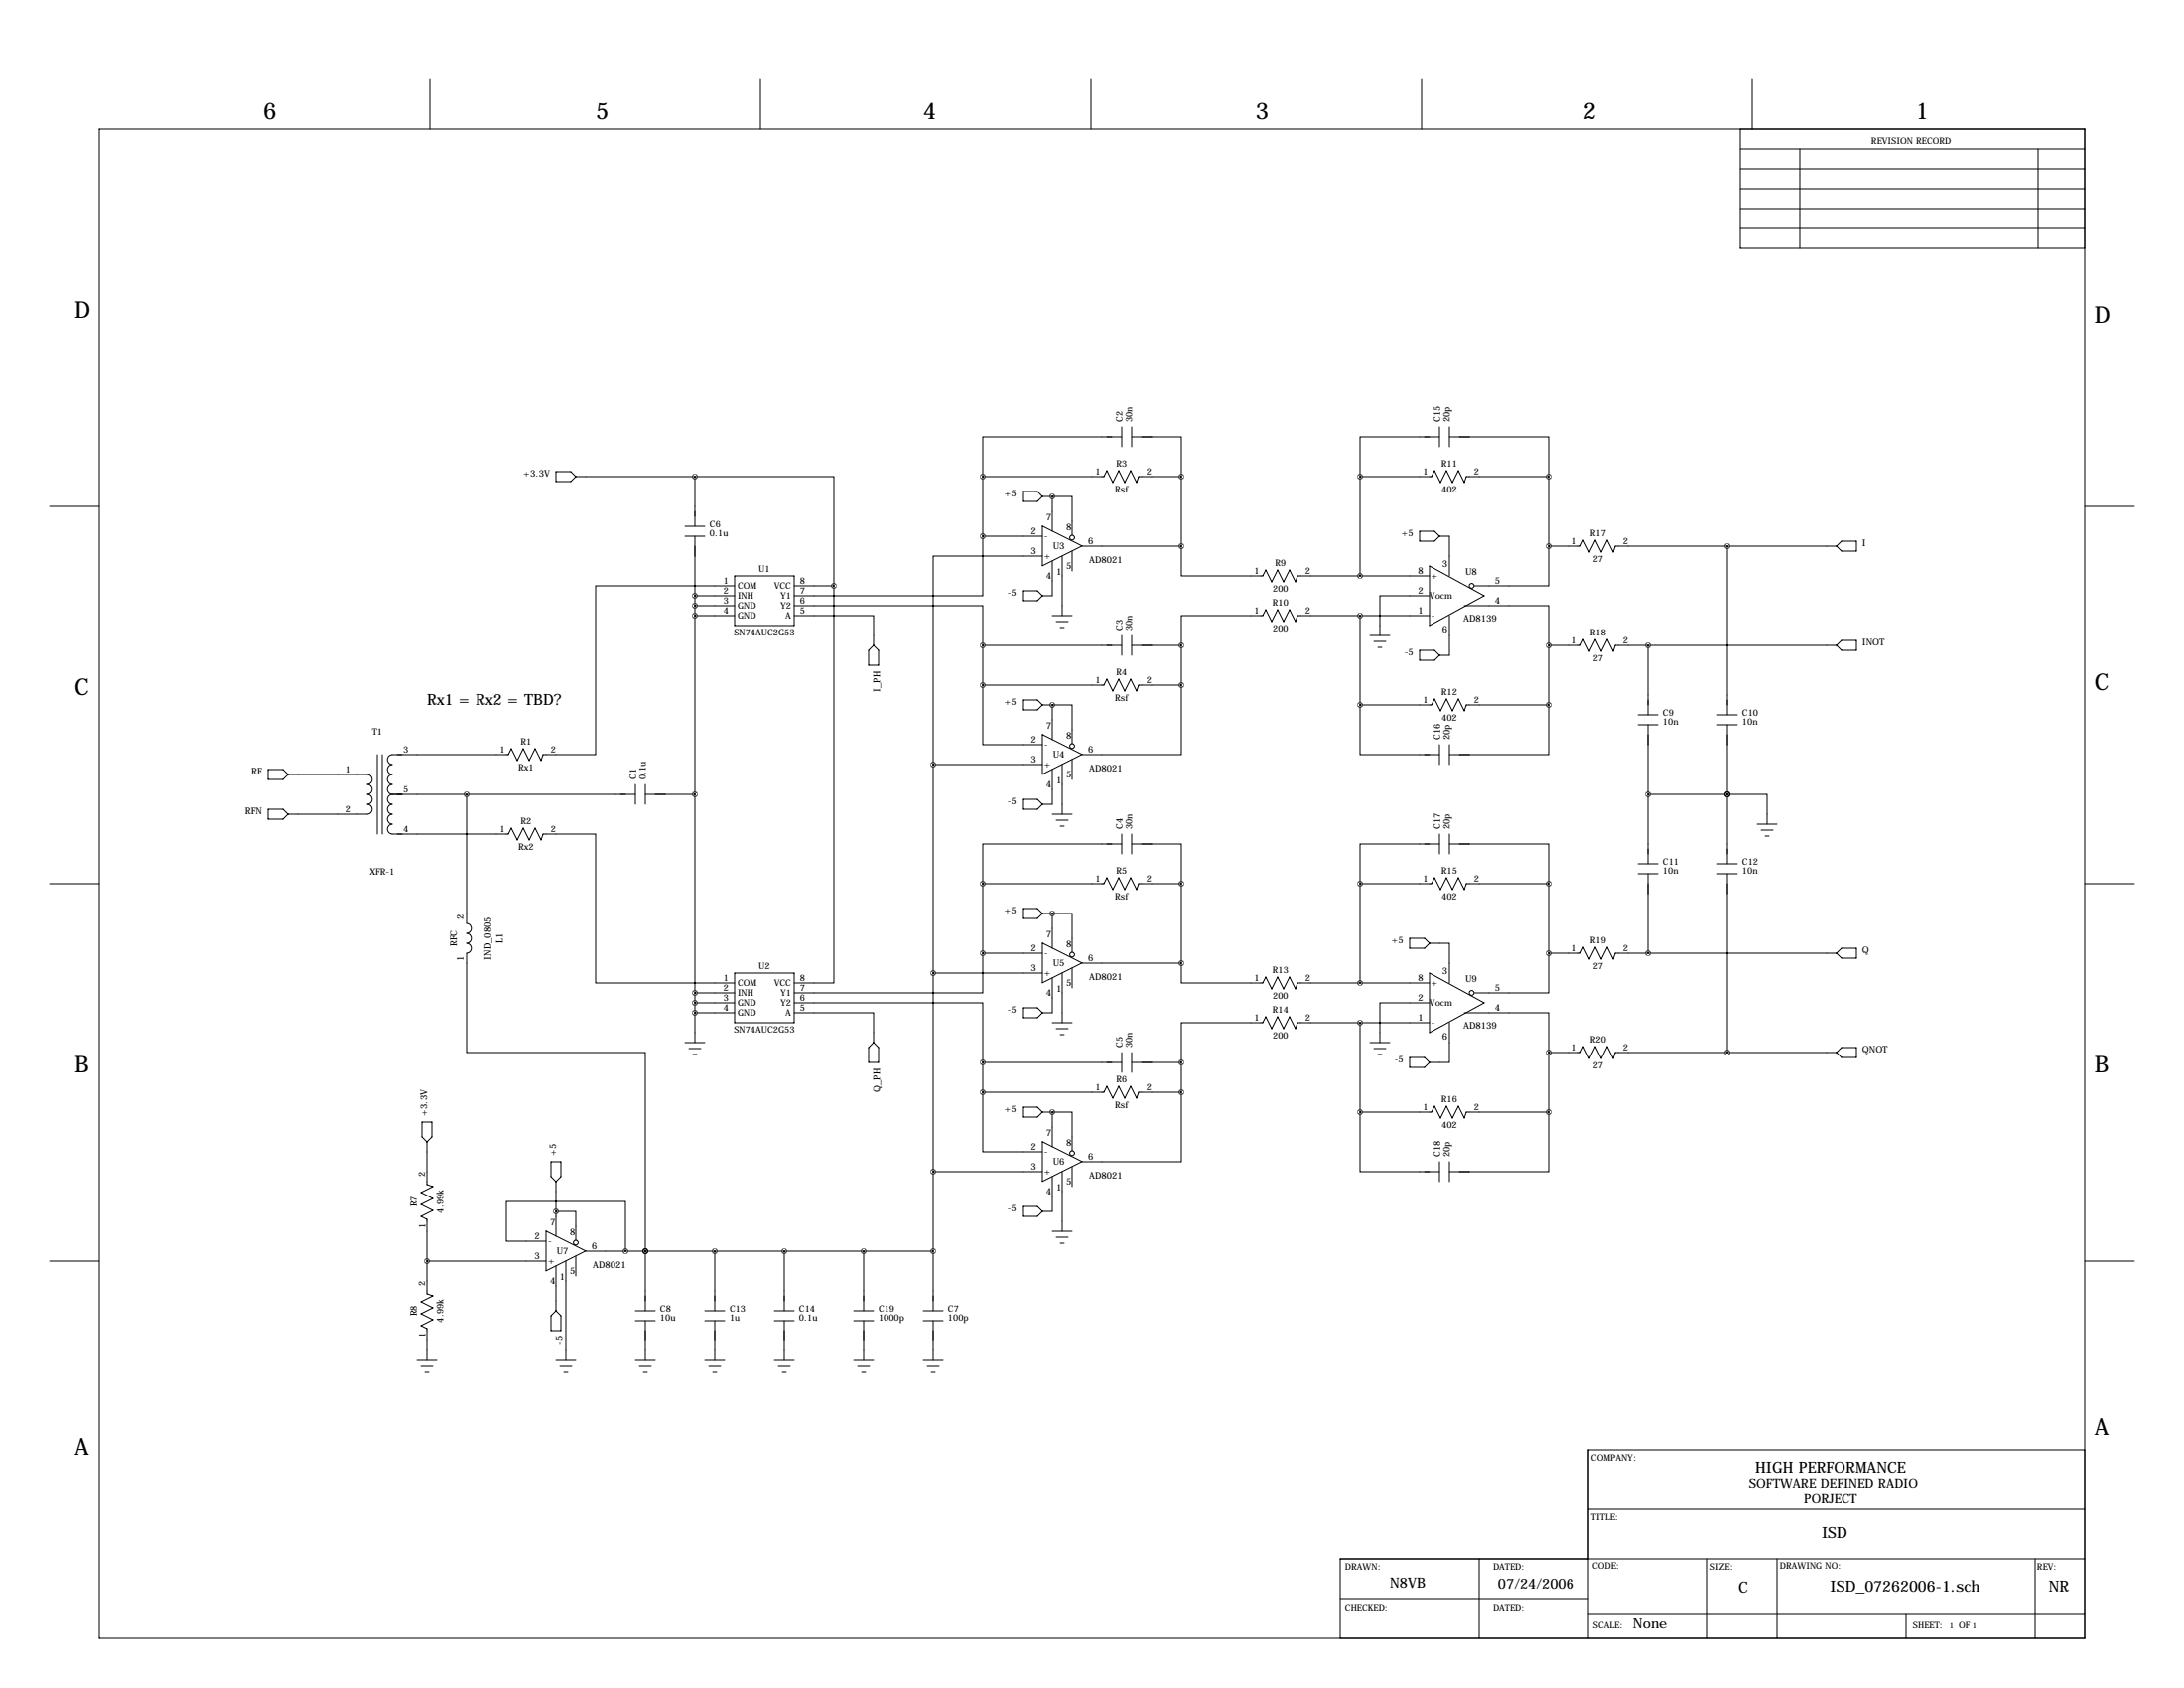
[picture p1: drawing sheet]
<svg xmlns="http://www.w3.org/2000/svg" width="559mm" height="432mm" viewBox="0 0 559 432" stroke-linecap="round" stroke-linejoin="round" font-family="sans-serif">
<g fill="none" stroke="#000" stroke-width=".25">
<path d="M25.4 33h508v386.1h-508zM110 20.3v12.7M194.6 20.3v12.7M279.1 20.3v12.7M363.7 20.3v12.7M445.3 33v30.5h88.1M445.3 38.1h88.1M448.3 20.3v12.7M460.5 38.1v25.4M521.5 38.1v25.4M445.3 58.4h88.1M445.3 53.3h88.1"/>
<path d="M445.3 43.2h88.1M445.3 48.3h88.1M287 111.8h-35.5v10.1M287 109.2v5.1M289.6 111.8h12.7v10.1M289.6 109.2v5.1M368.3 111.8h-20.3v10.1M368.3 109.2v5.1M370.8 111.8h25.4v10.1M370.8 109.2v5.1M12.7 129.5h12.7M142.2 120.6h3.8l1.3 1.3-1.3 1.3h-3.8z"/>
<path d="M147.3 121.9h30.5M175.3 137.2h5M175.3 134.6h5M177.8 121.9h35.6v28M177.8 121.9v12.7M177.8 137.2v129.5M251.5 137.2v15.2h-48.3M251.5 137.2h15.2M251.5 121.9h30.9l.8-1.5 1.5 3 1.6-3 1.5 3 1.5-3 1.5 3 .5-1.5h11M251.5 121.9v15.3M261.6 125.7h3.8l1.3 1.3-1.3 1.3h-3.8zM266.7 134.6l10.2 5-10.2 5.1z"/>
<path d="M266.7 127h2.5M269.2 127h.1M269.2 127h5.1v9.9M269.2 127v8.9M276.9 139.7h25.4M302.3 139.7v7.6h20.8l.7-1.5 1.6 3 1.5-3 1.5 3 1.5-3 1.6 3 .5-1.5h33.8M302.3 121.9v17.8M348 121.9h18.3l.7-1.5 1.6 3 1.5-3 1.5 3 1.5-3 1.5 3 .6-1.5h21M348 121.9v25.4M363.2 135.9h3.8l1.3 1.3-1.3 1.2h-3.8zM368.3 137.2h2.5v10.1M396.2 139.7v10.2h-19"/>
<path d="M396.2 139.7h8.2l.7-1.5 1.6 3 1.5-3 1.5 3 1.5-3 1.5 3 .6-1.5h56.6M396.2 121.9v17.8M442 139.7v43.2M471.2 138.4h3.8v2.6h-3.8l-1.3-1.3zM533.4 129.5h12.7M177.8 152.4h10.2M177.8 154.9h10.2M177.8 157.5h10.2M188 149.9h-35.6v43.1h-13.5l-.5 1.6-1.5-3.1-1.5 3.1-1.5-3.1-1.6 3.1-1.5-3.1-.8 1.5h-29.7a1.27 1.27 0 0 0-1.2 1.3 1.27 1.27 0 0 0 1.2 1.3 1.27 1.27 0 0 0-1.2 1.3 1.27 1.27 0 0 0 1.2 1.2 1.27 1.27 0 0 0-1.2 1.3 1.27 1.27 0 0 0 1.2 1.3 1.27 1.27 0 0 0-1.2 1.2 1.27 1.27 0 0 0 1.2 1.3M188 147.3h15.2v12.7h-15.2zM203.2 154.9h48.3v10.2M203.2 157.5h20.3v7.6"/>
<path d="M203.2 149.9h10.2M213.4 149.9v101.6h-10.2M261.6 151.1h3.8l1.3 1.3-1.3 1.3h-3.8zM266.7 142.2h-27.9v53.4M269.2 143.5v8.9h-2.5M269.2 157.5h5.1M270.3 159h3M271.8 142.2v15.3M274.3 141v5M348 157.5v22.8M365.8 157.5h-33.8l-.5 1.5-1.6-3-1.5 3-1.5-3-1.5 3-1.6-3-.7 1.5h-20.8v7.6M365.8 152.4h-12.7v10.2"/>
<path d="M365.8 144.8l13.9 7.6-13.9 7.6zM370.8 157.5v10.1h-2.5M374.6 154.9h21.6v10.2M223.5 165.1l1.3 1.3v3.8h-2.6v-3.8zM251.5 175.3v15.2h15.2M251.5 175.3h30.9l.8-1.6 1.5 3.1 1.6-3.1 1.5 3.1 1.5-3.1 1.5 3.1 .5-1.5h11M251.5 165.1h35.5M251.5 165.1v10.2M261.6 179.1h3.8l1.3 1.2-1.3 1.3h-3.8zM271.3 160.5h1M287 162.6v5M289.6 162.6v5"/>
<path d="M289.6 165.1h12.7M302.3 175.3v17.7h-25.4M302.3 165.1v10.2M350.5 162.6h5.1M351.5 164.1h3.1M352.6 165.6h1M363.2 166.4h3.8l1.3 1.2-1.3 1.3h-3.8zM396.2 165.1h8.2l.7-1.5 1.6 3 1.5-3 1.5 3 1.5-3 1.5 3 .6-1.5h56.6M396.2 165.1v15.2M421.6 165.1v17.8M469.9 165.1l1.3-1.3h3.8v2.6h-3.8zM68.6 196.8h3.8l1.3 1.3-1.3 1.3h-3.8z"/>
<path d="M73.7 198.1h20.3a1.27 1.27 0 0 1 1.2 1.3 1.27 1.27 0 0 1-1.2 1.3 1.27 1.27 0 0 1 1.2 1.2 1.27 1.27 0 0 1-1.2 1.3 1.27 1.27 0 0 1 1.2 1.3 1.27 1.27 0 0 1-1.2 1.2 1.27 1.27 0 0 1 1.2 1.3 1.27 1.27 0 0 1-1.2 1.3h-20.3M96.5 193v20.4M97.8 193v20.4M238.8 195.6h27.9M238.8 195.6v139.7M266.7 187.9l10.2 5.1-10.2 5.1zM266.7 180.3h2.5M269.2 180.3h.1M269.2 180.3h5.1v9.9M269.2 180.3v8.9M269.2 196.8v8.9h-2.5M271.8 195.6v12.7"/>
<path d="M274.3 194.3v5.1M348 180.3v12.7h20.3M348 180.3h18.3l.7-1.5 1.6 3.1 1.5-3.1 1.5 3.1 1.5-3.1 1.5 3.1 .6-1.6h21M368.3 190.5v5.1M370.8 190.5v5.1M396.2 180.3v12.7h-25.4M419.1 182.9h5.1M419.1 185.4h5.1M421.6 185.4v35.6M439.4 182.9h5.1M439.4 185.4h5.1M442 185.4v35.6"/>
<path d="M68.6 207h3.8l1.3 1.3-1.3 1.2h-3.8zM100.3 203.2a1.27 1.27 0 0 0-1.2 1.3 1.27 1.27 0 0 0 1.2 1.2 1.27 1.27 0 0 0-1.2 1.3 1.27 1.27 0 0 0 1.2 1.3 1.27 1.27 0 0 0-1.2 1.2 1.27 1.27 0 0 0 1.2 1.3 1.27 1.27 0 0 0-1.2 1.3 1.27 1.27 0 0 0 1.2 1.3h29.7l.8-1.6 1.5 3.1 1.6-3.1 1.5 3.1 1.5-3.1 1.5 3.1 .5-1.5h13.5v38.1h35.6M100.3 203.2h62.3M119.4 203.2v33a1.27 1.27 0 0 1 1.2 1.3 1.27 1.27 0 0 1-1.2 1.3 1.27 1.27 0 0 1 1.2 1.2 1.27 1.27 0 0 1-1.2 1.3 1.27 1.27 0 0 1 1.2 1.3 1.27 1.27 0 0 1-1.2 1.2v25.4h45.7v50.8M162.6 200.7v5M165.1 203.2h12.7M165.1 200.7v5M261.6 204.5h3.8l1.3 1.2-1.3 1.3h-3.8zM269.2 208.3h5.1M270.3 209.8h3M271.3 211.3h1M287 215.9h-35.5v10.2"/>
<path d="M287 213.4v5M289.6 215.9h12.7v10.2M289.6 213.4v5M368.3 215.9h-20.3v10.2M368.3 213.4v5M370.8 215.9h25.4v10.2M370.8 213.4v5M421.6 203.2h20.4M442 203.2h.1M442 203.2h10.1v7.6M449.6 210.8h5.1M450.6 212.3h3"/>
<path d="M451.6 213.9h1M12.7 226.1h12.7M251.5 226.1h30.9l.8-1.6 1.5 3.1 1.6-3.1 1.5 3.1 1.5-3.1 1.5 3.1 .5-1.5h11M251.5 226.1v17.7M261.6 232.4h3.8l1.3 1.3-1.3 1.2h-3.8zM266.7 233.7h2.5M269.2 233.7h.1M269.2 233.7h5.1v9.9M269.2 233.7v8.9M302.3 226.1v20.3M348 226.1h18.3l.7-1.6 1.6 3.1 1.5-3.1 1.5 3.1 1.5-3.1 1.5 3.1 .6-1.5h21M348 226.1v25.4"/>
<path d="M396.2 226.1v17.7M419.1 221h5.1M419.1 223.5h5.1M421.6 223.5v20.3M439.4 221h5.1M439.4 223.5h5.1M442 223.5v45.7M533.4 226.1h12.7M177.8 254h10.2M177.8 256.5h10.2M177.8 259.1h10.2M188 248.9h15.2v12.7h-15.2z"/>
<path d="M203.2 256.5h48.3v15.3M203.2 259.1h20.3v7.6M238.8 248.9h27.9M251.5 243.8v10.2h-48.3M251.5 243.8h15.2M261.6 257.8h3.8l1.3 1.3-1.3 1.2h-3.8zM266.7 241.2l10.2 5.1-10.2 5.1zM269.2 250.2v8.9h-2.5M271.8 248.9v12.7M274.3 247.6v5.1M276.9 246.4h25.4M302.3 246.4v5.1h20.8l.7-1.6 1.6 3.1 1.5-3.1 1.5 3.1 1.5-3.1 1.6 3.1 .5-1.5h33.8"/>
<path d="M360.7 240h3.8l1.3 1.3-1.3 1.3h-3.8zM365.8 241.3h5v10.2M365.8 256.5h-12.7v10.2M365.8 248.9l13.9 7.6-13.9 7.7zM374.6 259.1h21.6v10.1M396.2 243.8v10.2h-19M396.2 243.8h8.2l.7-1.5 1.6 3.1 1.5-3.1 1.5 3.1 1.5-3.1 1.5 3.1 .6-1.6h56.6M471.2 242.6h3.8v2.5h-3.8l-1.3-1.3zM175.3 266.7h5M176.3 268.2h3M177.3 269.7h1M223.5 266.7l1.3 1.3v3.8h-2.6v-3.8z"/>
<path d="M251.5 279.4v15.2h15.2M251.5 279.4h30.9l.8-1.5 1.5 3 1.6-3 1.5 3 1.5-3 1.5 3 .5-1.5h11M251.5 271.8h35.5M251.5 271.8v7.6M269.2 261.6h5.1M270.3 263.1h3M271.3 264.7h1M287 269.2v5.1M289.6 269.2v5.1M289.6 271.8h12.7M302.3 279.4v17.8h-25.4M302.3 271.8v7.6"/>
<path d="M348 261.6v22.9M350.5 266.7h5.1M351.5 268.2h3.1M352.6 269.7h1M360.7 270.5h3.8l1.3 1.3-1.3 1.2h-3.8zM365.8 261.6h-33.8l-.5 1.5-1.6-3-1.5 3-1.5-3-1.5 3-1.6-3-.7 1.5h-20.8v10.2M370.8 261.6v10.2h-5M396.2 269.2h8.2l.7-1.5 1.6 3.1 1.5-3.1 1.5 3.1 1.5-3.1 1.5 3.1 .6-1.6h56.6M396.2 269.2v15.3M471.2 268h3.8v2.5h-3.8l-1.3-1.3zM107.9 287h2.6v3.8l-1.3 1.3-1.3-1.3zM109.2 292.1v10.9l1.5 .5-3 1.6 3 1.5-3 1.5 3 1.5-3 1.5 1.5 .8v19.1l1.5 .5-3 1.5 3 1.5-3 1.5 3 1.6-3 1.5 1.5 .8v8.1"/>
<path d="M141 297.2h2.5v3.8l-1.3 1.3-1.2-1.3zM238.8 299.7h27.9M261.6 283.2h3.8l1.3 1.3-1.3 1.3h-3.8zM266.7 292l10.2 5.1-10.2 5.1zM266.7 284.5h2.5M269.2 284.5h.1M269.2 284.5h5.1v9.9M269.2 284.5v8.9M271.8 299.7v15.3M274.3 298.4v5.1M348 284.5v15.2h20.3M348 284.5h18.3l.7-1.5 1.6 3 1.5-3 1.5 3 1.5-3 1.5 3 .6-1.5h21"/>
<path d="M368.3 297.2v5.1M370.8 297.2v5.1M396.2 284.5v15.2h-25.4M139.7 317.5h-10.2v-10.2h30.5v12.7M139.7 314.9l10.2 5.1-10.2 5.1zM142.2 309.9h5.1v7.3M142.2 302.3v13.9M261.6 308.6h3.8l1.3 1.3-1.3 1.2h-3.8zM269.2 301v8.9h-2.5M269.2 315h5.1M270.3 316.5h3M271.3 318h1"/>
<path d="M12.7 322.6h12.7M109.2 322.6h30.5M142.2 323.8v11.5M142.2 335.3l1.3 1.2v3.9h-2.5v-3.9zM144.8 322.6v25.4M147.3 321.3v5.1M149.9 320h88.9M162.6 335.3h5M162.6 337.8h5M165.1 320h.1M165.1 320v15.3M165.1 337.8v10.2"/>
<path d="M180.3 335.3h5.1M180.3 337.8h5.1M182.9 320v15.3M182.9 337.8v10.2M198.1 335.3h5.1M198.1 337.8h5.1M200.7 320v15.3M200.7 337.8v10.2M218.4 335.3h5.1M218.4 337.8h5.1M221 320v15.3M221 337.8v10.2"/>
<path d="M236.2 335.3h5.1M236.2 337.8h5.1M238.8 337.8v10.2M533.4 322.6h12.7M106.7 348h5.1M107.7 349.5h3M108.7 351h1M142.2 348h5.1M143.3 349.5h3M144.3 351h1M162.6 348h5M163.6 349.5h3"/>
<path d="M164.6 351h1M180.3 348h5.1M181.4 349.5h3M182.4 351h1M198.1 348h5.1M199.1 349.5h3.1M200.2 351h1M218.4 348h5.1M219.5 349.5h3M220.5 351h1M236.2 348h5.1M237.2 349.5h3.1"/>
<path d="M238.3 351h1M533.4 370.8h-127v48.3M378.5 398.8v20.3M406.4 386.1h127M436.9 398.8v20.3M454.7 398.8v20.3M520.7 398.8v20.3M533.4 398.8h-190.5v20.3M342.9 408.9h63.5M406.4 412.7h127M487.7 412.7v6.4"/>
<circle cx="274.3" cy="137.5" r=".61"/>
<circle cx="376.5" cy="149.9" r=".61"/>
<circle cx="274.3" cy="190.9" r=".61"/>
<circle cx="274.3" cy="244.2" r=".61"/>
<circle cx="376.5" cy="254" r=".61"/>
<circle cx="274.3" cy="295" r=".61"/>
<circle cx="147.3" cy="317.9" r=".61"/>
</g>
<path d="M213.3 149.9a.05 .05 0 0 0 .1 0 .05 .05 0 0 0-.1 0zM251.4 137.2a.05 .05 0 0 0 .1 0 .05 .05 0 0 0-.1 0zM251.4 121.9a.05 .05 0 0 0 .1 0 .05 .05 0 0 0-.1 0zM302.2 121.9a.05 .05 0 0 0 .1 0 .05 .05 0 0 0-.1 0zM251.4 165.1a.05 .05 0 0 0 .1 0 .05 .05 0 0 0-.1 0zM251.4 175.3a.05 .05 0 0 0 .1 0 .05 .05 0 0 0-.1 0zM302.2 175.3a.05 .05 0 0 0 .1 0 .05 .05 0 0 0-.1 0zM251.4 226.1a.05 .05 0 0 0 .1 0 .05 .05 0 0 0-.1 0zM302.2 226.1a.05 .05 0 0 0 .1 0 .05 .05 0 0 0-.1 0zM251.4 279.4a.05 .05 0 0 0 .1 0 .05 .05 0 0 0-.1 0zM302.2 279.4a.05 .05 0 0 0 .1 0 .05 .05 0 0 0-.1 0zM251.4 271.8a.05 .05 0 0 0 .1 0 .05 .05 0 0 0-.1 0zM238.7 195.6a.05 .05 0 0 0 .1 0 .05 .05 0 0 0-.1 0zM238.7 299.7a.05 .05 0 0 0 .1 0 .05 .05 0 0 0-.1 0zM119.3 203.2a.05 .05 0 0 0 .1 0 .05 .05 0 0 0-.1 0zM109.2 322.6a.05 .05 0 0 0 .1 0 .05 .05 0 0 0-.1 0zM160 320a.05 .05 0 0 0 .1 0 .05 .05 0 0 0-.1 0zM238.7 320a.05 .05 0 0 0 .1 0 .05 .05 0 0 0-.1 0zM302.2 139.7a.05 .05 0 0 0 .1 0 .05 .05 0 0 0-.1 0zM302.2 165.1a.05 .05 0 0 0 .1 0 .05 .05 0 0 0-.1 0zM347.9 147.3a.05 .05 0 0 0 .1 0 .05 .05 0 0 0-.1 0zM347.9 157.5a.05 .05 0 0 0 .1 0 .05 .05 0 0 0-.1 0zM347.9 251.5a.05 .05 0 0 0 .1 0 .05 .05 0 0 0-.1 0zM347.9 261.6a.05 .05 0 0 0 .1 0 .05 .05 0 0 0-.1 0zM302.2 246.4a.05 .05 0 0 0 .1 0 .05 .05 0 0 0-.1 0zM302.2 271.8a.05 .05 0 0 0 .1 0 .05 .05 0 0 0-.1 0zM396.2 139.7a.05 .05 0 0 0 .1 0 .05 .05 0 0 0-.1 0zM396.2 165.1a.05 .05 0 0 0 .1 0 .05 .05 0 0 0-.1 0zM396.2 243.8a.05 .05 0 0 0 .1 0 .05 .05 0 0 0-.1 0zM396.2 269.2a.05 .05 0 0 0 .1 0 .05 .05 0 0 0-.1 0zM421.6 203.2a.05 .05 0 0 0 .1 0 .05 .05 0 0 0-.1 0zM441.9 203.2a.05 .05 0 0 0 .1 0 .05 .05 0 0 0-.1 0zM441.9 203.2a.05 .05 0 0 0 .1 0 .05 .05 0 0 0-.1 0zM200.6 320a.05 .05 0 0 0 .1 0 .05 .05 0 0 0-.1 0zM441.9 139.7a.05 .05 0 0 0 .1 0 .05 .05 0 0 0-.1 0zM421.6 165.1a.05 .05 0 0 0 .1 0 .05 .05 0 0 0-.1 0zM421.6 243.8a.05 .05 0 0 0 .1 0 .05 .05 0 0 0-.1 0zM441.9 269.2a.05 .05 0 0 0 .1 0 .05 .05 0 0 0-.1 0zM347.9 284.5a.05 .05 0 0 0 .1 0 .05 .05 0 0 0-.1 0zM396.2 284.5a.05 .05 0 0 0 .1 0 .05 .05 0 0 0-.1 0zM396.2 226.1a.05 .05 0 0 0 .1 0 .05 .05 0 0 0-.1 0zM347.9 226.1a.05 .05 0 0 0 .1 0 .05 .05 0 0 0-.1 0zM347.9 180.3a.05 .05 0 0 0 .1 0 .05 .05 0 0 0-.1 0zM396.2 180.3a.05 .05 0 0 0 .1 0 .05 .05 0 0 0-.1 0zM347.9 121.9a.05 .05 0 0 0 .1 0 .05 .05 0 0 0-.1 0zM396.2 121.9a.05 .05 0 0 0 .1 0 .05 .05 0 0 0-.1 0zM220.9 320a.05 .05 0 0 0 .1 0 .05 .05 0 0 0-.1 0zM269.2 127a.05 .05 0 0 0 .1 0 .05 .05 0 0 0-.1 0zM269.2 180.3a.05 .05 0 0 0 .1 0 .05 .05 0 0 0-.1 0zM238.7 248.9a.05 .05 0 0 0 .1 0 .05 .05 0 0 0-.1 0zM251.4 243.8a.05 .05 0 0 0 .1 0 .05 .05 0 0 0-.1 0zM269.2 233.7a.05 .05 0 0 0 .1 0 .05 .05 0 0 0-.1 0zM269.2 284.5a.05 .05 0 0 0 .1 0 .05 .05 0 0 0-.1 0zM182.8 320a.05 .05 0 0 0 .1 0 .05 .05 0 0 0-.1 0zM142.2 309.9a.05 .05 0 0 0 .1 0 .05 .05 0 0 0-.1 0z" fill="#000" stroke="#000" stroke-width="1.3"/>
<g font-size="5.9">
<text x="67.3" y="30.5">6</text>
<text x="152.4" y="30.5">5</text>
<text x="236.2" y="30.5">4</text>
<text x="321.3" y="30.5">3</text>
<text x="405.1" y="30.5">2</text>
<text x="490.2" y="30.5">1</text>
<text x="19" y="81.3">D</text>
<text x="535.9" y="82.6">D</text>
<text x="19" y="177.8">C</text>
<text x="535.9" y="176.5">C</text>
<text x="19" y="274.3">B</text>
<text x="535.9" y="274.3">B</text>
<text x="535.9" y="367">A</text>
<text x="19" y="372.1">A</text>
</g>
<g font-size="4">
<text x="109.2" y="180.3">Rx1 = Rx2 = TBD?</text>
<text x="449.1" y="376.7">HIGH PERFORMANCE</text>
<text x="466.1" y="393.6">ISD</text>
<text x="444.8" y="407.5">C</text>
<text x="468.3" y="407.3">ISD_07262006-1.sch</text>
<text x="524.2" y="407.3">NR</text>
</g>
<g font-size="3.6">
<text x="355.6" y="406.1">N8VB</text>
<text x="383.3" y="406.4">07/24/2006</text>
<text x="417.8" y="416.6">None</text>
</g>
<g font-size="3.3">
<text x="447.5" y="380.6">SOFTWARE DEFINED RADIO</text>
<text x="461.6" y="384.6">PORJECT</text>
</g>
<g font-size="2.4">
<text x="133.9" y="121.9">+3.3V</text>
<text x="257" y="127">+5</text>
<text x="263.8" y="136.7">2</text>
<text x="267.2" y="137.9">-</text>
<text x="267.7" y="133.1">7</text>
<text x="272.8" y="135.6">8</text>
<text x="358.6" y="137.2">+5</text>
<text x="263.8" y="141.7">3</text>
<text x="267.2" y="143.1">+</text>
<text x="269.4" y="140.5">U3</text>
<text x="278.4" y="139.2">6</text>
<text x="278.7" y="143.9">AD8021</text>
<text x="476.5" y="139.7">I</text>
<text x="267.7" y="148">4</text>
<text x="270.3" y="146.9">1</text>
<text x="272.8" y="145.4">5</text>
<text x="362.9" y="146.8">8</text>
<text x="369.1" y="145">3</text>
<text x="374.9" y="147.1">U8</text>
<text x="382.5" y="149.4">5</text>
<text x="257.8" y="152.4">-5</text>
<text x="362.9" y="151.9">2</text>
<text x="382.5" y="154.4">4</text>
<text x="362.9" y="157">1</text>
<text x="369.1" y="161.7">6</text>
<text x="374.4" y="158.9">AD8139</text>
<text x="359.4" y="167.6">-5</text>
<text x="476.5" y="165.1">INOT</text>
<text x="225.2" y="177" transform="rotate(-90 225.2 177)">I_PH</text>
<text x="257" y="180.3">+5</text>
<text x="263.8" y="190">2</text>
<text x="267.2" y="191.3">-</text>
<text x="267.7" y="186.4">7</text>
<text x="272.8" y="189">8</text>
<text x="263.8" y="195.1">3</text>
<text x="267.2" y="196.4">+</text>
<text x="269.4" y="193.9">U4</text>
<text x="278.4" y="192.5">6</text>
<text x="278.7" y="197.2">AD8021</text>
<text x="64.3" y="198.1">RF</text>
<text x="267.7" y="201.3">4</text>
<text x="270.3" y="200.3">1</text>
<text x="272.8" y="198.8">5</text>
<text x="62.7" y="208.3">RFN</text>
<text x="257.8" y="205.7">-5</text>
<text x="257" y="233.7">+5</text>
<text x="118.6" y="235.2" transform="rotate(-90 118.6 235.2)">2</text>
<text x="267.7" y="239.8">7</text>
<text x="116.8" y="242.1" transform="rotate(-90 116.8 242.1)">RFC</text>
<text x="118.6" y="246" transform="rotate(-90 118.6 246)">1</text>
<text x="125.7" y="245.5" transform="rotate(-90 125.7 245.5)">IND_0805</text>
<text x="128.7" y="241.3" transform="rotate(-90 128.7 241.3)">L1</text>
<text x="263.8" y="243.3">2</text>
<text x="267.2" y="244.6">-</text>
<text x="272.8" y="242.3">8</text>
<text x="278.4" y="245.9">6</text>
<text x="356" y="241.3">+5</text>
<text x="476.5" y="243.8">Q</text>
<text x="263.8" y="248.4">3</text>
<text x="267.2" y="249.7">+</text>
<text x="269.4" y="247.2">U5</text>
<text x="278.7" y="250.6">AD8021</text>
<text x="362.9" y="251">8</text>
<text x="369.1" y="249.2">3</text>
<text x="374.9" y="251.2">U9</text>
<text x="267.7" y="254.6">4</text>
<text x="270.3" y="253.6">1</text>
<text x="272.8" y="252.1">5</text>
<text x="362.9" y="256">2</text>
<text x="382.5" y="253.5">5</text>
<text x="257.8" y="259.1">-5</text>
<text x="362.9" y="261.1">1</text>
<text x="374.4" y="263">AD8139</text>
<text x="382.5" y="258.6">4</text>
<text x="369.1" y="265.8">6</text>
<text x="476.5" y="269.2">QNOT</text>
<text x="356.8" y="271.8">-5</text>
<text x="225.2" y="279.4" transform="rotate(-90 225.2 279.4)">Q_PH</text>
<text x="109.2" y="285.5" transform="rotate(-90 109.2 285.5)">+3.3V</text>
<text x="257" y="284.5">+5</text>
<text x="267.7" y="290.6">7</text>
<text x="272.8" y="293.1">8</text>
<text x="142.2" y="295.7" transform="rotate(-90 142.2 295.7)">+5</text>
<text x="263.8" y="294.1">2</text>
<text x="263.8" y="299.2">3</text>
<text x="267.2" y="295.4">-</text>
<text x="269.4" y="298">U6</text>
<text x="278.4" y="296.7">6</text>
<text x="267.2" y="300.5">+</text>
<text x="267.7" y="305.4">4</text>
<text x="270.3" y="304.4">1</text>
<text x="272.8" y="302.9">5</text>
<text x="278.7" y="301.4">AD8021</text>
<text x="257.8" y="309.9">-5</text>
<text x="136.8" y="317">2</text>
<text x="140.7" y="313.4">7</text>
<text x="145.8" y="316">8</text>
<text x="136.8" y="322.1">3</text>
<text x="140.2" y="323.4">+</text>
<text x="140.2" y="318.3">-</text>
<text x="142.4" y="320.9">U7</text>
<text x="151.4" y="319.5">6</text>
<text x="140.7" y="328.3">4</text>
<text x="143.3" y="327.3">1</text>
<text x="145.8" y="325.8">5</text>
<text x="151.7" y="324.2">AD8021</text>
<text x="143.9" y="344.2" transform="rotate(-90 143.9 344.2)">-5</text>
</g>
<g font-size="2.3">
<text x="478.8" y="36.8">REVISION RECORD</text>
<text x="287.3" y="108" transform="rotate(-90 287.3 108)">C2</text>
<text x="289.6" y="108" transform="rotate(-90 289.6 108)">30n</text>
<text x="368.6" y="108" transform="rotate(-90 368.6 108)">C15</text>
<text x="370.9" y="108" transform="rotate(-90 370.9 108)">20p</text>
<text x="285.6" y="119.4">R3</text>
<text x="368.8" y="119.4">R11</text>
<text x="280.3" y="121.5">1</text>
<text x="293.3" y="121.4">2</text>
<text x="364.1" y="121.5">1</text>
<text x="377.1" y="121.4">2</text>
<text x="285.3" y="126.1">Rsf</text>
<text x="368.9" y="126.1">402</text>
<text x="181.6" y="134.9">C6</text>
<text x="181.6" y="137.2">0.1u</text>
<text x="406.9" y="137.2">R17</text>
<text x="402.2" y="139.3">1</text>
<text x="407.6" y="143.9">27</text>
<text x="415.2" y="139.2">2</text>
<text x="185.1" y="149.4">1</text>
<text x="194.1" y="146.3">U1</text>
<text x="204.7" y="149.4">8</text>
<text x="320.9" y="146.9">1</text>
<text x="326.3" y="144.8">R9</text>
<text x="334" y="146.8">2</text>
<text x="366.3" y="148.1">+</text>
<text x="185.1" y="151.9">2</text>
<text x="185.1" y="154.4">3</text>
<text x="188.7" y="150.7">COM</text>
<text x="188.7" y="153.2">INH</text>
<text x="188.7" y="155.7">GND</text>
<text x="198.1" y="150.7">VCC</text>
<text x="199.7" y="153.2">Y1</text>
<text x="199.7" y="155.7">Y2</text>
<text x="204.7" y="151.9">7</text>
<text x="204.7" y="154.4">6</text>
<text x="325.6" y="154.9">R10</text>
<text x="325.7" y="151.5">200</text>
<text x="365.8" y="153.2">Vocm</text>
<text x="185.1" y="157">4</text>
<text x="188.7" y="158.3">GND</text>
<text x="201" y="158.3">A</text>
<text x="204.7" y="157">5</text>
<text x="287.3" y="161.3" transform="rotate(-90 287.3 161.3)">C3</text>
<text x="289.6" y="161.3" transform="rotate(-90 289.6 161.3)">30n</text>
<text x="320.9" y="157.1">1</text>
<text x="325.7" y="161.6">200</text>
<text x="334" y="157">2</text>
<text x="366.3" y="158.2">-</text>
<text x="187.8" y="162.6">SN74AUC2G53</text>
<text x="402.2" y="164.7">1</text>
<text x="406.9" y="162.6">R18</text>
<text x="415.2" y="164.6">2</text>
<text x="285.6" y="172.7">R4</text>
<text x="407.6" y="169.3">27</text>
<text x="280.3" y="174.9">1</text>
<text x="285.3" y="179.4">Rsf</text>
<text x="293.3" y="174.8">2</text>
<text x="364.1" y="179.9">1</text>
<text x="368.8" y="177.8">R12</text>
<text x="377.1" y="179.8">2</text>
<text x="368.9" y="184.5">402</text>
<text x="425.4" y="183.1">C9</text>
<text x="425.4" y="185.5">10n</text>
<text x="445.8" y="183.1">C10</text>
<text x="445.8" y="185.5">10n</text>
<text x="95.2" y="188">T1</text>
<text x="133.2" y="190.5">R1</text>
<text x="368.6" y="189.2" transform="rotate(-90 368.6 189.2)">C16</text>
<text x="370.9" y="189.2" transform="rotate(-90 370.9 189.2)">20p</text>
<text x="88.6" y="197.6">1</text>
<text x="103.1" y="192.5">3</text>
<text x="127.9" y="192.6">1</text>
<text x="132.6" y="197.2">Rx1</text>
<text x="140.9" y="192.5">2</text>
<text x="103.1" y="202.7">5</text>
<text x="162.8" y="199.4" transform="rotate(-90 162.8 199.4)">C1</text>
<text x="165.2" y="199.4" transform="rotate(-90 165.2 199.4)">0.1u</text>
<text x="88.6" y="207.8">2</text>
<text x="103.1" y="212.9">4</text>
<text x="127.9" y="213">1</text>
<text x="133.2" y="210.8">R2</text>
<text x="140.9" y="212.9">2</text>
<text x="287.3" y="212.1" transform="rotate(-90 287.3 212.1)">C4</text>
<text x="289.6" y="212.1" transform="rotate(-90 289.6 212.1)">30n</text>
<text x="368.6" y="212.1" transform="rotate(-90 368.6 212.1)">C17</text>
<text x="370.9" y="212.1" transform="rotate(-90 370.9 212.1)">20p</text>
<text x="132.6" y="217.5">Rx2</text>
<text x="425.4" y="221.2">C11</text>
<text x="445.8" y="221.2">C12</text>
<text x="94.6" y="223.9">XFR-1</text>
<text x="280.3" y="225.7">1</text>
<text x="285.6" y="223.5">R5</text>
<text x="293.3" y="225.6">2</text>
<text x="364.1" y="225.7">1</text>
<text x="368.8" y="223.5">R15</text>
<text x="377.1" y="225.6">2</text>
<text x="425.4" y="223.6">10n</text>
<text x="445.8" y="223.6">10n</text>
<text x="285.3" y="230.2">Rsf</text>
<text x="368.9" y="230.2">402</text>
<text x="402.2" y="243.4">1</text>
<text x="406.9" y="241.3">R19</text>
<text x="415.2" y="243.3">2</text>
<text x="185.1" y="251">1</text>
<text x="194.1" y="247.9">U2</text>
<text x="204.7" y="251">8</text>
<text x="320.9" y="251.1">1</text>
<text x="325.6" y="248.9">R13</text>
<text x="334" y="251">2</text>
<text x="407.6" y="248">27</text>
<text x="185.1" y="253.5">2</text>
<text x="185.1" y="256">3</text>
<text x="188.7" y="252.3">COM</text>
<text x="188.7" y="254.8">INH</text>
<text x="188.7" y="257.3">GND</text>
<text x="198.1" y="252.3">VCC</text>
<text x="199.7" y="254.8">Y1</text>
<text x="199.7" y="257.3">Y2</text>
<text x="204.7" y="253.5">7</text>
<text x="204.7" y="256">6</text>
<text x="325.7" y="255.6">200</text>
<text x="365.8" y="257.3">Vocm</text>
<text x="366.3" y="252.2">+</text>
<text x="185.1" y="258.6">4</text>
<text x="188.7" y="259.9">GND</text>
<text x="201" y="259.9">A</text>
<text x="204.7" y="258.6">5</text>
<text x="320.9" y="261.2">1</text>
<text x="325.6" y="259.1">R14</text>
<text x="334" y="261.1">2</text>
<text x="366.3" y="262.4">-</text>
<text x="187.8" y="264.2">SN74AUC2G53</text>
<text x="287.3" y="268" transform="rotate(-90 287.3 268)">C5</text>
<text x="289.6" y="268" transform="rotate(-90 289.6 268)">30n</text>
<text x="325.7" y="265.8">200</text>
<text x="402.2" y="268.8">1</text>
<text x="406.9" y="266.7">R20</text>
<text x="415.2" y="268.7">2</text>
<text x="407.6" y="273.4">27</text>
<text x="280.3" y="279">1</text>
<text x="285.6" y="276.9">R6</text>
<text x="293.3" y="278.9">2</text>
<text x="368.8" y="281.9">R16</text>
<text x="285.3" y="283.6">Rsf</text>
<text x="364.1" y="284.1">1</text>
<text x="377.1" y="284">2</text>
<text x="368.9" y="288.6">402</text>
<text x="368.6" y="295.9" transform="rotate(-90 368.6 295.9)">C18</text>
<text x="370.9" y="295.9" transform="rotate(-90 370.9 295.9)">20p</text>
<text x="108.7" y="301" transform="rotate(-90 108.7 301)">2</text>
<text x="106.7" y="308.7" transform="rotate(-90 106.7 308.7)">R7</text>
<text x="113.4" y="310.3" transform="rotate(-90 113.4 310.3)">4.99k</text>
<text x="108.8" y="314.1" transform="rotate(-90 108.8 314.1)">1</text>
<text x="108.7" y="329" transform="rotate(-90 108.7 329)">2</text>
<text x="168.9" y="335.5">C8</text>
<text x="186.7" y="335.5">C13</text>
<text x="204.5" y="335.5">C14</text>
<text x="224.8" y="335.5">C19</text>
<text x="242.6" y="335.5">C7</text>
<text x="106.7" y="336.7" transform="rotate(-90 106.7 336.7)">R8</text>
<text x="113.4" y="338.2" transform="rotate(-90 113.4 338.2)">4.99k</text>
<text x="168.9" y="337.9">10u</text>
<text x="186.7" y="337.9">1u</text>
<text x="204.5" y="337.9">0.1u</text>
<text x="224.8" y="337.9">1000p</text>
<text x="242.6" y="337.9">100p</text>
<text x="108.8" y="342" transform="rotate(-90 108.8 342)">1</text>
<text x="407.2" y="373.6">COMPANY:</text>
<text x="407.2" y="388.9">TITLE:</text>
<text x="344.2" y="401.6">DRAWN:</text>
<text x="382" y="401.6">DATED:</text>
<text x="407.4" y="401.3">CODE:</text>
<text x="437.6" y="401.6">SIZE:</text>
<text x="455.4" y="401.3">DRAWING NO:</text>
<text x="521.2" y="401.6">REV:</text>
<text x="344.2" y="412">CHECKED:</text>
<text x="382" y="412">DATED:</text>
<text x="407.7" y="416.6">SCALE:</text>
<text x="489.5" y="416.6">SHEET:</text>
<text x="501.2" y="416.6">OF</text>
</g>
<g font-size="2">
<text x="498.9" y="416.5">1</text>
<text x="504.7" y="416.5">1</text>
</g>
</svg>
